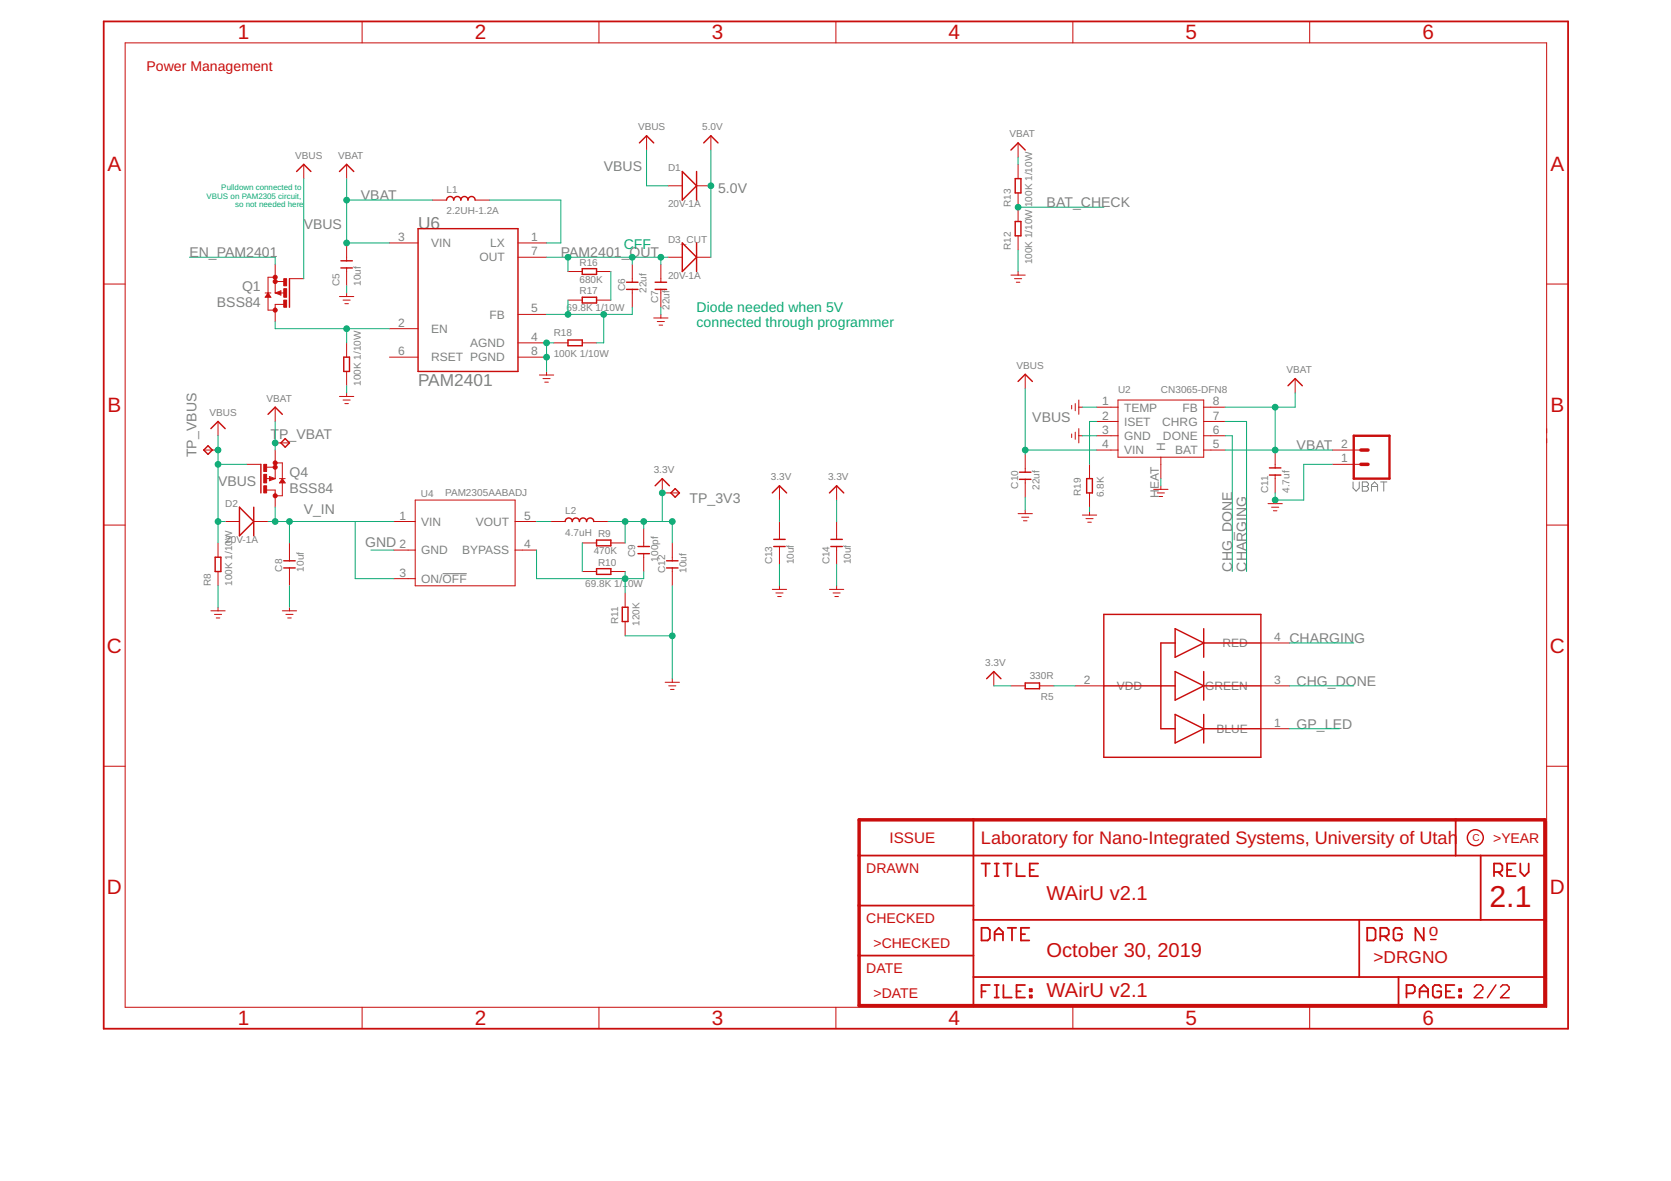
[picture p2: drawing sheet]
<svg xmlns="http://www.w3.org/2000/svg" width="297mm" height="210mm" viewBox="0 0 297 210" stroke-linecap="round" stroke-linejoin="round" font-family="sans-serif">
<path d="M240.5 85.7v1l.6 .6 .5-.6v-1M242.2 85.7h.8l.2 .2v.3l-.2 .3 .2 .2v.3l-.2 .3h-.8zM242.2 86.5h.8M243.8 86.5h1.1M243.8 87.3v-1.1l.5-.5 .6 .5v1.1M245.4 85.7h1.1M246 85.7v1.6M78.7 102h4.3" fill="none" stroke="#808080" stroke-width=".18"/>
<g fill="none" stroke="#c90d0c" stroke-width=".18">
<path d="M22.2 7.6h252.7v171.4h-252.7zM64.4 3.8v3.8M106.5 3.8v3.8M148.6 3.8v3.8M190.7 3.8v3.8M232.8 3.8v3.8M54 29.2v2.5M61.6 29.2v2.5M76.9 35.6h2.5M84.5 35.6h2.5M114.9 24.1v2.6M118.7 33h2.6"/>
<path d="M123.8 33h2.6M126.4 24.1v2.6M181 25.4v2.5M181 29.2v2.5M181 34.3v5.1M18.4 50.5h3.8M47.1 52.1h1.1M47.6 52.1l.6 .7h-1.1zM48.9 47v5.1M48.9 52.1l1-.4v.8zM48.9 52.1h1.5M48.9 49.3h-1.3v5.8h1.3"/>
<path d="M48.9 50h1.5M50.4 54.1h-1.5v3M51.5 49.5h2.5M60.3 52.7h2.6M61 53.3h1.3M61.3 54h.6M61.6 43.2v3.2M61.6 47.6v3.2M61.6 52.1v.6M69.2 43.2h5.1M69.2 58.4h5.1M92.1 43.2h5.1"/>
<path d="M92.1 55.9h5.1M92.1 45.7h5.1M101 48.3h2.5M101 53.3h2.5M106 48.3h2.6M106 53.3h2.6M112.4 47v3.2M112.4 51.4v3.2M116.2 56.5h2.5M116.8 57.1h1.3M117.2 57.8h.6M117.5 47v3.2"/>
<path d="M117.5 51.4v3.2M117.5 55.9v.6M118.7 45.7h2.6M123.8 45.7h2.6M179.7 48.9h2.5M180.3 49.5h1.3M180.7 50.2h.6M181 41.9v2.5M181 48.3v.6M274.9 50.5h3.8M36.2 80h2.6M38.8 74.9v2.5"/>
<path d="M48.9 72.4v2.5M48.9 80v5.1M48.9 78.7h2.6M60.3 70.5h2.6M61 71.1h1.3M61.3 71.7h.6M61.6 60.9v2.6M61.6 66v2.6M61.6 69.8v.7M69.2 63.5h5.1M92.1 60.9h5.1M92.1 63.5h5.1"/>
<path d="M95.9 66.7h2.5M96.5 67.3h1.3M96.8 67.9h.7M97.2 66v.7M98.4 60.9h2.6M103.5 60.9h2.5M182.2 66.5v2.6M190.5 72.1v.6M190.5 77.1v.7M191.1 71.7v1.3M191.1 76.8v1.3M191.8 72.4h.6"/>
<path d="M191.8 77.4h.6M191.8 71.1v2.5M191.8 76.2v2.5M194.9 80h3.8M194.9 72.4h3.8M194.9 74.9h3.8M194.9 77.4h3.8M198.7 71.1h15.3v10.2h-15.3zM214 80h3.8M214 72.4h3.8M214 74.9h3.8M214 77.4h3.8"/>
<path d="M226.7 80v3.2M230.2 67.3v2.5M236.8 80h5.1M18.4 93.3h3.8M38.8 96.5v2.5M40 92.7h2.6M43.8 82.5h2.6M45.1 92.7h2.5M47.4 87.1h1.5v3M47.4 85.1h1.5M47.4 83h1.5M47.9 84.7l1 .4-1 .3z"/>
<path d="M48.9 82.3h1.3v5.8h-1.3M49.7 85.1h1M50.2 85.1l.5 .7h-1zM51.5 96.5v3.2M70 97.8h3.8M70 92.7h3.8M73.8 88.9h17.8v15.2h-17.8zM91.6 97.8h3.8M91.6 92.7h3.8M97.9 92.7h2.6M103.5 96.5h2.5M105.5 92.7h2.6"/>
<path d="M108.6 96.5h2.5M114.4 94v3.1M114.4 98.4v3.2M117.7 85.1v2.5M118.2 87.6h2.6M119.5 96.5v3.2M138.6 86.3v2.6M138.6 92.7v3.2M138.6 97.1v3.2M148.7 86.3v2.6M148.7 92.7v3.2M148.7 97.1v3.2"/>
<path d="M181 91.3h2.5M181.6 91.9h1.3M181.9 92.6h.7M182.2 80.8v3.1M182.2 85.2v3.2M182.2 90.7v.6M192.4 91.5h2.5M193 92.2h1.3M193.4 92.8h.6M193.7 82.5v2.6M193.7 87.6v2.5M193.7 90.9v.6"/>
<path d="M205.1 87h2.5M205.7 87.6h1.3M206 88.2h.7M206.4 81.3v3.8M206.4 86.3v.7M225.4 89.5h2.5M226 90.1h1.3M226.4 90.8h.6M226.7 84.4v3.2M226.7 88.9v.6M236.8 82.5h5.1M274.9 93.3h3.8"/>
<path d="M37.5 108.6h2.5M38.1 109.2h1.3M38.4 109.8h.7M38.8 101.6v2.5M38.8 107.9v.7M50.2 108.6h2.5M50.8 109.2h1.3M51.1 109.8h.7M51.5 100.9v3.2M51.5 107.9v.7M70 102.8h3.8M103.5 101.6h2.5"/>
<path d="M108.6 101.6h2.5M111.1 105.4v2.5M111.1 110.5v2.5M119.5 100.9v3.2M137.3 104.8h2.5M137.9 105.4h1.3M138.2 106h.7M138.6 104.1v.7M147.4 104.8h2.6M148.1 105.4h1.3M148.4 106h.6M148.7 104.1v.7"/>
<path d="M176.7 119.4v2.5M224.1 114.3h5.1M18.4 136.2h3.8M118.2 121.3h2.6M118.9 121.9h1.2M119.2 122.5h.6M119.5 120.6v.7M179.7 121.9h2.5M184.8 121.9h2.5M191.1 121.9h5.1M224.1 121.9h5.1M224.1 129.5h5.1"/>
<path d="M274.9 136.2h3.8M64.4 179v3.8M106.5 179v3.8M148.6 179v3.8M190.7 179v3.8M232.8 179v3.8"/>
</g>
<g fill="none" stroke="#c90d0c" stroke-width=".32">
<path d="M18.4 3.8h260.3v179h-260.3zM152.7 152.1h121.9M173 145.7v33M174.5 153.5h1.5M175.2 153.5v2.2M176.8 153.5h.7M176.8 155.7h.7M177.2 153.5v2.2M178.4 153.5h1.5M179.1 153.5v2.2M180.7 153.5v2.2h1.5M183 154.6h.8"/>
<path d="M184.5 153.5h-1.5v2.2h1.5M258.8 145.7v6.4M263.2 152.1v11.4M265.6 155h1.1l.4-.4v-.7l-.4-.4h-1.1v2.2M266.3 155l.8 .7M267.9 154.6h.7M269.4 153.5h-1.5v2.2h1.5M270.3 153.5v1.5l.7 .7 .7-.7v-1.5M152.7 161h20.3M152.7 169.8h20.3M173 173.7h101.6M173 163.5h101.6"/>
<path d="M174.5 164.9h1.1l.4 .4v1.5l-.4 .4h-1.1zM174.5 176.2h.7M176 175.1h-1.5v2.2M176.8 166h1.5M176.8 167.2v-1.5l.7-.8 .8 .8v1.5M176.8 175.1h.7M176.8 177.3h.7M177.2 175.1v2.2M178.4 175.1v2.2h1.5M179.1 164.9h1.5M179.9 164.9v2.3M180.7 176.2h.7"/>
<path d="M181.5 166h.7M182.2 175.1h-1.5v2.2h1.5M183 164.9h-1.5v2.3h1.5M183 175.8h.4v.4h-.4zM183 176.9h.4v.4h-.4zM241.6 163.5v10.2M243 164.9h1.2l.3 .4v1.5l-.3 .4h-1.2zM245.4 166.4h1.1l.4-.4v-.7l-.4-.4h-1.1v2.3M246.1 166.4l.8 .8M248.6 173.7v5M249.2 165.3l-.4-.4h-.7l-.4 .4v1.5l.4 .4h.7l.4-.4v-.8h-.7M250 176.6h1.1l.4-.4v-.8l-.4-.3h-1.1v2.2"/>
<path d="M252.3 176.2h1.6M252.3 177.3v-1.5l.8-.7 .8 .7v1.5M253.1 164.9v2.3l-1.5-2.3v2.3M256.2 175.4l-.4-.3h-.7l-.4 .3v1.5l.4 .4h.7l.4-.4v-.7h-.8M257 176.2h.8M258.5 175.1h-1.5v2.2h1.5M259.4 175.8h.3v.4h-.3zM259.4 176.9h.3v.4h-.3z"/>
</g>
<path d="M241.9 80h1.3M241.9 82.5h1.3M152.7 145.7h121.9v33h-121.9z" fill="none" stroke="#c90d0c" stroke-width=".61"/>
<g fill="none" stroke="#c90d0c" stroke-width=".25">
<path d="M52.7 30.5l1.3-1.3 1.3 1.3M60.3 30.5l1.3-1.3 1.3 1.3M79.4 35.6a.63 .63 0 0 1 .6-.7 .63 .63 0 0 1 .6 .7 .63 .63 0 0 1 .7-.7 .63 .63 0 0 1 .6 .7 .63 .63 0 0 1 .6-.7 .63 .63 0 0 1 .7 .7 .63 .63 0 0 1 .6-.7 .63 .63 0 0 1 .7 .7M113.7 25.4l1.2-1.3 1.3 1.3M121.3 30.5l2.5 2.5-2.5 2.6zM123.8 30.5v5.1M125.1 25.4l1.3-1.3 1.2 1.3M179.7 26.7l1.3-1.3 1.2 1.3M180.5 31.7h1v2.6h-1zM180.5 39.4h1v2.5h-1zM47.6 52.3l.3 .4h-.5zM49.3 52.1l.5 .1v-.3l-.4 .2"/>
<path d="M51.5 49.5v5.1M60.6 47.6h2M60.6 46.4h2M74.3 40.6h17.8v25.4h-17.8zM103.5 47.8h2.5v1h-2.5zM103.5 52.8h2.5v1h-2.5zM111.4 51.4h2M111.4 50.2h2M116.5 51.4h2M116.5 50.2h2M121.3 43.2l2.5 2.5-2.5 2.6zM123.8 43.2v5.1"/>
<path d="M36.2 80l.8-.8 .7 .8-.7 .8zM37.5 76.2l1.3-1.3 1.2 1.3M47.6 73.6l1.3-1.2 1.3 1.2M50.7 78l.8 .7-.8 .8-.8-.8zM61.1 63.5h1v2.5h-1zM101 60.4h2.5v1h-2.5zM181 67.8l1.2-1.3 1.3 1.3M229 68.6l1.2-1.3 1.3 1.3M38.2 99h1.1v2.6h-1.1zM42.6 90.1l2.5 2.6-2.5 2.5zM45.1 90.1v5.1M46.4 82.5v5.1"/>
<path d="M48.4 85.1l-.4-.2v.3l.5-.1M50.2 85.3l.2 .4h-.5zM50.4 99.7h2.1M100.5 92.7a.63 .63 0 0 1 .6-.6 .63 .63 0 0 1 .6 .6 .63 .63 0 0 1 .7-.6 .63 .63 0 0 1 .6 .6 .63 .63 0 0 1 .6-.6 .63 .63 0 0 1 .7 .6 .63 .63 0 0 1 .6-.6 .63 .63 0 0 1 .6 .6M106 96h2.6v1h-2.6zM113.4 97.1h2M113.4 98.4h2M116.5 86.3l1.2-1.2 1.3 1.2M118.5 99.7h2M119.3 87.6l.7-.8 .8 .8-.8 .8zM137.3 87.6l1.3-1.3 1.2 1.3M137.5 97.1h2.1"/>
<path d="M137.5 95.9h2.1M147.4 87.6l1.3-1.3 1.3 1.3M147.7 97.1h2M147.7 95.9h2M181.2 85.2h2.1M181.2 83.9h2.1M193.2 85.1h1v2.5h-1zM225.7 84.4h2M225.7 83.2h2M50.4 100.9h2.1M106 101.1h2.6v1h-2.6zM110.6 107.9h1v2.6h-1z"/>
<path d="M118.5 100.9h2M196.2 109.2h27.9v25.4h-27.9zM208.9 111.7l5.1 2.6-5.1 2.5zM208.9 119.4l5.1 2.5-5.1 2.5zM208.9 114.3h-2.5v15.2h2.5M214 111.7v5.1M214 119.4v5M214 114.3h10.1M175.4 120.6l1.3-1.2 1.2 1.2M182.2 121.4h2.6v1h-2.6zM196.2 121.9h12.7M208.9 127l5.1 2.5-5.1 2.6z"/>
<path d="M214 127v5.1M214 121.9h10.1M214 129.5h10.1M254.3 167h1M262.1 175.4l.3-.4h.8l.4 .4v.4l-1.5 1.5h1.5M265.9 175l-1.5 2.3M266.7 175.4l.4-.4h.8l.4 .4v.4l-1.6 1.5h1.6"/>
<circle cx="262.3" cy="148.9" r="1.42"/>
</g>
<g fill="#c90d0c" stroke="#c90d0c" stroke-width=".18">
<circle cx="48.9" cy="82.3" r=".36"/>
<circle cx="48.9" cy="83" r=".36"/>
<circle cx="48.9" cy="88.1" r=".36"/>
<circle cx="48.9" cy="49.3" r=".36"/>
<circle cx="48.9" cy="50" r=".36"/>
<circle cx="48.9" cy="55.1" r=".36"/>
</g>
<g fill="#c90d0c" stroke="#c90d0c" stroke-width=".18">
<path d="M46.9 86.3h.5v1.3h-.5z"/>
<path d="M46.9 82.5h.5v1.3h-.5z"/>
<path d="M46.9 84.3h.5v1.5h-.5z"/>
<path d="M50.4 53.3h.5v1.3h-.5z"/>
<path d="M50.4 49.5h.5v1.3h-.5z"/>
<path d="M50.4 51.3h.5v1.5h-.5z"/>
</g>
<path d="M240.6 77.4h6.4v7.7h-6.4z" fill="none" stroke="#c90d0c" stroke-width=".42"/>
<g fill="none" stroke="#0dab76" stroke-width=".18">
<path d="M54 31.7v17.8M61.6 31.7v11.5h7.6M61.6 35.6h15.3M87 35.6h12.7v7.6h-2.5M114.9 26.7v6.3h3.8M126.4 26.7v19M181 27.9v1.3M181 36.8h15.2M33.7 45.7h15.2v1.3M48.9 57.1v1.3h20.3M61.6 50.8v1.3M61.6 58.4v2.5"/>
<path d="M97.2 45.7h21.5M101 45.7v2.6M101 53.3v2.6M107.3 55.9v5h-1.3M108.6 48.3v5M112.4 54.6v1.3h-15.2M112.4 45.7v1.3M117.5 45.7v1.3M117.5 54.6v1.3M181 44.4v3.9M38.8 77.4v19.1M48.9 74.9v5.1"/>
<path d="M61.6 68.6v1.2M98.4 60.9h-1.2v5.1M182.2 69.1v11.7M182.2 80h12.7M192.4 77.4h2.5M192.4 72.4h2.5M194.9 74.9h-1.2v7.6M217.8 77.4h1.3v24.2M217.8 80h19M217.8 74.9h3.8v26.7M226.7 72.4v7.6M230.2 69.8v2.6h-12.4"/>
<path d="M38.8 82.5h5M38.8 92.7h1.2M47.6 92.7h22.4M48.9 90.1v2.6M51.5 92.7v3.8M63.1 92.7v10.1h6.9M65.9 97.8h4.1M95.4 92.7h2.5M95.4 97.8v5h19v-1.2M103.5 96.5v5.1M108.1 92.7h11.4v3.8M111.1 92.7v3.8"/>
<path d="M114.4 92.7v1.3M118.2 87.6h-.5v5.1M138.6 88.9v3.8M148.7 88.9v3.8M182.2 88.4v2.3M193.7 90.1v.8M206.4 85.1v1.2M236.8 82.5h-5v6.4h-5.1v-1.3M38.8 104.1v3.8M51.5 104.1v3.8M111.1 113h8.4M111.1 101.6v3.8"/>
<path d="M119.5 104.1v16.5M138.6 100.3v3.8M148.7 100.3v3.8M229.2 114.3h11.4M176.7 121.9h3M187.3 121.9h3.8M229.2 121.9h11.4M229.2 129.5h8.9"/>
</g>
<g fill="#0dab76" stroke="#0dab76" stroke-width=".18">
<circle cx="119.5" cy="113" r=".51"/>
<circle cx="226.7" cy="88.9" r=".51"/>
<circle cx="97.2" cy="60.9" r=".51"/>
<circle cx="97.2" cy="63.5" r=".51"/>
<circle cx="117.7" cy="87.6" r=".51"/>
<circle cx="119.5" cy="92.7" r=".51"/>
<circle cx="114.4" cy="92.7" r=".51"/>
<circle cx="111.1" cy="92.7" r=".51"/>
<circle cx="48.9" cy="78.7" r=".51"/>
<circle cx="226.7" cy="80" r=".51"/>
<circle cx="226.7" cy="72.4" r=".51"/>
<circle cx="61.6" cy="43.2" r=".51"/>
<circle cx="61.6" cy="35.6" r=".51"/>
<circle cx="107.3" cy="55.9" r=".51"/>
<circle cx="101" cy="55.9" r=".51"/>
<circle cx="181" cy="36.8" r=".51"/>
<circle cx="51.5" cy="92.7" r=".51"/>
<circle cx="48.9" cy="92.7" r=".51"/>
<circle cx="111.1" cy="102.8" r=".51"/>
<circle cx="61.6" cy="58.4" r=".51"/>
<circle cx="38.8" cy="80" r=".51"/>
<circle cx="38.8" cy="82.5" r=".51"/>
<circle cx="38.8" cy="92.7" r=".51"/>
<circle cx="182.2" cy="80" r=".51"/>
<circle cx="126.4" cy="33" r=".51"/>
<circle cx="112.4" cy="45.7" r=".51"/>
<circle cx="101" cy="45.7" r=".51"/>
<circle cx="117.5" cy="45.7" r=".51"/>
</g>
<text font-size="5.4" fill="#c90d0c" x="264.8" y="161.3">2.1</text>
<g font-size="3.7" fill="#c90d0c">
<text x="42.3" y="7">1</text>
<text x="84.4" y="7">2</text>
<text x="126.5" y="7">3</text>
<text x="168.6" y="7">4</text>
<text x="210.7" y="7">5</text>
<text x="252.9" y="7">6</text>
<text x="19.1" y="30.3">A</text>
<text x="275.6" y="30.3">A</text>
<text x="19.1" y="73.2">B</text>
<text x="275.6" y="73.2">B</text>
<text x="19" y="116">C</text>
<text x="275.5" y="116">C</text>
<text x="19" y="158.9">D</text>
<text x="275.5" y="158.9">D</text>
<text x="42.3" y="182.2">1</text>
<text x="84.4" y="182.2">2</text>
<text x="126.5" y="182.2">3</text>
<text x="168.6" y="182.2">4</text>
<text x="210.7" y="182.2">5</text>
<text x="252.9" y="182.2">6</text>
</g>
<g font-size="3.6" fill="#c90d0c">
<text x="186" y="160">WAirU v2.1</text>
<text x="186" y="170.1">October 30, 2019</text>
<text x="186" y="177.3">WAirU v2.1</text>
</g>
<text font-size="3.2" fill="#c90d0c" x="174.4" y="150.1">Laboratory for Nano-Integrated Systems, University of Utah</text>
<g font-size="3.1" fill="#808080">
<text x="74.3" y="40.6">U6</text>
<text x="74.3" y="68.6">PAM2401</text>
</g>
<g font-size="3.1" fill="#c90d0c">
<text x="254" y="166.3">o</text>
<text x="244.2" y="171.1">&gt;DRGNO</text>
</g>
<text font-size="2.7" fill="#c90d0c" x="158.1" y="149.8">ISSUE</text>
<g font-size="2.5" fill="#c90d0c">
<text x="26.1" y="12.7">Power Management</text>
<text x="265.4" y="149.8">&gt;YEAR</text>
<text x="154" y="155.2">DRAWN</text>
<text x="154" y="164.1">CHECKED</text>
<text x="154" y="173">DATE</text>
<text x="155.3" y="168.6">&gt;CHECKED</text>
<text x="155.3" y="177.5">&gt;DATE</text>
</g>
<g font-size="2.5" fill="#808080">
<text x="64.1" y="35.6">VBAT</text>
<text x="107.3" y="30.5">VBUS</text>
<text x="127.6" y="34.3">5.0V</text>
<text x="54" y="40.6">VBUS</text>
<text x="186" y="36.8">BAT_CHECK</text>
<text x="33.7" y="45.7">EN_PAM2401</text>
<text x="99.7" y="45.7">PAM2401_OUT</text>
<text x="43" y="51.8">Q1</text>
<text x="38.6" y="54.6">BSS84</text>
<text x="48.1" y="78">T</text>
<text x="49.6" y="78">P_VBAT</text>
<text x="183.5" y="74.9">VBUS</text>
<text x="34.9" y="81.3" transform="rotate(-90 34.9 81.3)">TP_VBUS</text>
<text x="230.5" y="80">VBAT</text>
<text x="38.8" y="86.3">VBUS</text>
<text x="51.5" y="87.6">BSS84</text>
<text x="51.5" y="84.8">Q4</text>
<text x="122.6" y="89.4">TP_3V3</text>
<text x="54" y="91.4">V_IN</text>
<text x="64.9" y="97.3">GND</text>
<text x="219.1" y="101.6" transform="rotate(-90 219.1 101.6)">CHG_DONE</text>
<text x="221.6" y="101.6" transform="rotate(-90 221.6 101.6)">CHARGING</text>
<text x="229.2" y="114.3">CHARGING</text>
<text x="230.5" y="121.9">CHG_DONE</text>
<text x="230.5" y="129.5">GP_LED</text>
</g>
<g font-size="2.5" fill="#0dab76">
<text x="110.9" y="44.2">CFF</text>
<text x="123.8" y="55.4">Diode needed when 5V</text>
<text x="123.8" y="58.1">connected through programmer</text>
</g>
<g font-size="2.1" fill="#808080">
<text x="70.8" y="42.8">3</text>
<text x="76.6" y="43.9">VIN</text>
<text x="85.2" y="46.5">OUT</text>
<text x="87.1" y="43.9">LX</text>
<text x="94.4" y="42.8">1</text>
<text x="94.4" y="45.4">7</text>
<text x="70.8" y="58.1">2</text>
<text x="76.6" y="59.2">EN</text>
<text x="87" y="56.6">FB</text>
<text x="94.4" y="55.5">5</text>
<text x="70.8" y="63.1">6</text>
<text x="76.6" y="64.2">RSET PGND</text>
<text x="83.6" y="61.7">AGND</text>
<text x="94.4" y="60.6">4</text>
<text x="94.4" y="63.1">8</text>
<text x="195.9" y="72">1</text>
<text x="195.9" y="74.6">2</text>
<text x="195.9" y="77.1">3</text>
<text x="199.8" y="73.1">TEMP</text>
<text x="199.8" y="75.7">ISET</text>
<text x="206.6" y="75.7">CHRG</text>
<text x="210.2" y="73.1">FB</text>
<text x="215.6" y="77.1">6</text>
<text x="215.6" y="74.6">7</text>
<text x="215.6" y="72">8</text>
<text x="195.9" y="79.6">4</text>
<text x="199.8" y="78.2">GND</text>
<text x="199.8" y="80.8">VIN</text>
<text x="206.7" y="78.2">DONE</text>
<text x="207.1" y="80.2" transform="rotate(-90 207.1 80.2)">H</text>
<text x="208.9" y="80.8">BAT</text>
<text x="215.6" y="79.6">5</text>
<text x="238.4" y="79.6">2</text>
<text x="238.4" y="82.2">1</text>
<text x="206" y="88.4" transform="rotate(-90 206 88.4)">HEAT</text>
<text x="71" y="92.3">1</text>
<text x="74.9" y="93.5">VIN</text>
<text x="84.6" y="93.5">VOUT</text>
<text x="93.2" y="92.3">5</text>
<text x="71" y="97.4">2</text>
<text x="74.9" y="98.5">GND</text>
<text x="82.2" y="98.5">BYPASS</text>
<text x="93.2" y="97.4">4</text>
<text x="71" y="102.5">3</text>
<text x="74.9" y="103.6">ON/OFF</text>
<text x="226.5" y="113.9">4</text>
<text x="217.3" y="115">RED</text>
<text x="192.7" y="121.5">2</text>
<text x="198.5" y="122.7">VDD</text>
<text x="214.2" y="122.7">GREEN</text>
<text x="226.5" y="121.5">3</text>
<text x="216.2" y="130.3">BLUE</text>
<text x="226.5" y="129.2">1</text>
</g>
<g font-size="1.8" fill="#808080">
<text x="113.4" y="23.1">VBUS</text>
<text x="124.8" y="23.1">5.0V</text>
<text x="52.5" y="28.2">VBUS</text>
<text x="60.1" y="28.2">VBAT</text>
<text x="179.4" y="24.4">VBAT</text>
<text x="79.4" y="34.3">L1</text>
<text x="118.7" y="30.5">D1</text>
<text x="79.4" y="38.1">2.2UH-1.2A</text>
<text x="118.7" y="36.8">20V-1A</text>
<text x="179.7" y="36.8" transform="rotate(-90 179.7 36.8)">R13</text>
<text x="183.5" y="36.8" transform="rotate(-90 183.5 36.8)">100K 1/10W</text>
<text x="103" y="47.2">R16</text>
<text x="118.7" y="43.2">D3_CUT</text>
<text x="179.7" y="44.4" transform="rotate(-90 179.7 44.4)">R12</text>
<text x="183.5" y="47" transform="rotate(-90 183.5 47)">100K 1/10W</text>
<text x="60.3" y="50.8" transform="rotate(-90 60.3 50.8)">C5</text>
<text x="64.1" y="50.8" transform="rotate(-90 64.1 50.8)">10uf</text>
<text x="103" y="50.3">680K</text>
<text x="103" y="52.3">R17</text>
<text x="111.1" y="51.8" transform="rotate(-90 111.1 51.8)">C6</text>
<text x="114.9" y="52.1" transform="rotate(-90 114.9 52.1)">22uf</text>
<text x="117" y="53.8" transform="rotate(-90 117 53.8)">C7</text>
<text x="118.7" y="49.5">20V-1A</text>
<text x="98.4" y="59.7">R18</text>
<text x="100.7" y="55.4">69.8K 1/10W</text>
<text x="119" y="55.1" transform="rotate(-90 119 55.1)">22uf</text>
<text x="98.4" y="63.5">100K 1/10W</text>
<text x="180.7" y="65.5">VBUS</text>
<text x="47.4" y="71.4">VBAT</text>
<text x="64.1" y="68.6" transform="rotate(-90 64.1 68.6)">100K 1/10W</text>
<text x="198.7" y="69.8">U2</text>
<text x="206.4" y="69.8">CN3065-DFN8</text>
<text x="228.7" y="66.3">VBAT</text>
<text x="37.2" y="73.9">VBUS</text>
<text x="74.8" y="88.4">U4</text>
<text x="79.1" y="88.1">PAM2305AABADJ</text>
<text x="116.2" y="84.1">3.3V</text>
<text x="137" y="85.3">3.3V</text>
<text x="147.2" y="85.3">3.3V</text>
<text x="181" y="86.9" transform="rotate(-90 181 86.9)">C10</text>
<text x="184.8" y="87.1" transform="rotate(-90 184.8 87.1)">22uf</text>
<text x="192.1" y="88.1" transform="rotate(-90 192.1 88.1)">R19</text>
<text x="196.2" y="88.4" transform="rotate(-90 196.2 88.4)">6.8K</text>
<text x="225.4" y="87.6" transform="rotate(-90 225.4 87.6)">C11</text>
<text x="229.2" y="87.6" transform="rotate(-90 229.2 87.6)">4.7uf</text>
<text x="40" y="90.2">D2</text>
<text x="100.5" y="95.2">4.7uH R9</text>
<text x="100.5" y="91.4">L2</text>
<text x="40" y="96.5">20V-1A</text>
<text x="50.2" y="101.6" transform="rotate(-90 50.2 101.6)">C8</text>
<text x="54" y="101.6" transform="rotate(-90 54 101.6)">10uf</text>
<text x="105.5" y="98.5">470K</text>
<text x="106.3" y="100.6">R10</text>
<text x="112.9" y="99" transform="rotate(-90 112.9 99)">C9</text>
<text x="117" y="99.8" transform="rotate(-90 117 99.8)">100pf</text>
<text x="118.2" y="101.8" transform="rotate(-90 118.2 101.8)">C12</text>
<text x="122" y="101.8" transform="rotate(-90 122 101.8)">10uf</text>
<text x="137.3" y="100.3" transform="rotate(-90 137.3 100.3)">C13</text>
<text x="141.1" y="100.3" transform="rotate(-90 141.1 100.3)">10uf</text>
<text x="147.4" y="100.3" transform="rotate(-90 147.4 100.3)">C14</text>
<text x="151.3" y="100.3" transform="rotate(-90 151.3 100.3)">10uf</text>
<text x="37.5" y="104.1" transform="rotate(-90 37.5 104.1)">R8</text>
<text x="41.3" y="104.1" transform="rotate(-90 41.3 104.1)">100K 1/10W</text>
<text x="104" y="104.4">69.8K 1/1</text>
<text x="111.6" y="104.4">0W</text>
<text x="109.9" y="111" transform="rotate(-90 109.9 111)">R11</text>
<text x="113.7" y="111.2" transform="rotate(-90 113.7 111.2)">120K</text>
<text x="175.1" y="118.3">3.3V</text>
<text x="183" y="120.6">330R</text>
<text x="185" y="124.4">R5</text>
</g>
<text font-size="1.8" fill="#c90d0c" x="261.8" y="149.5">C</text>
<g font-size="1.4" fill="#0dab76">
<text x="36.7" y="35.3">VBUS on PAM2305 circuit,</text>
<text x="39.3" y="33.8">Pulldown connected to</text>
<text x="41.8" y="36.8">so not needed here</text>
</g>
</svg>
